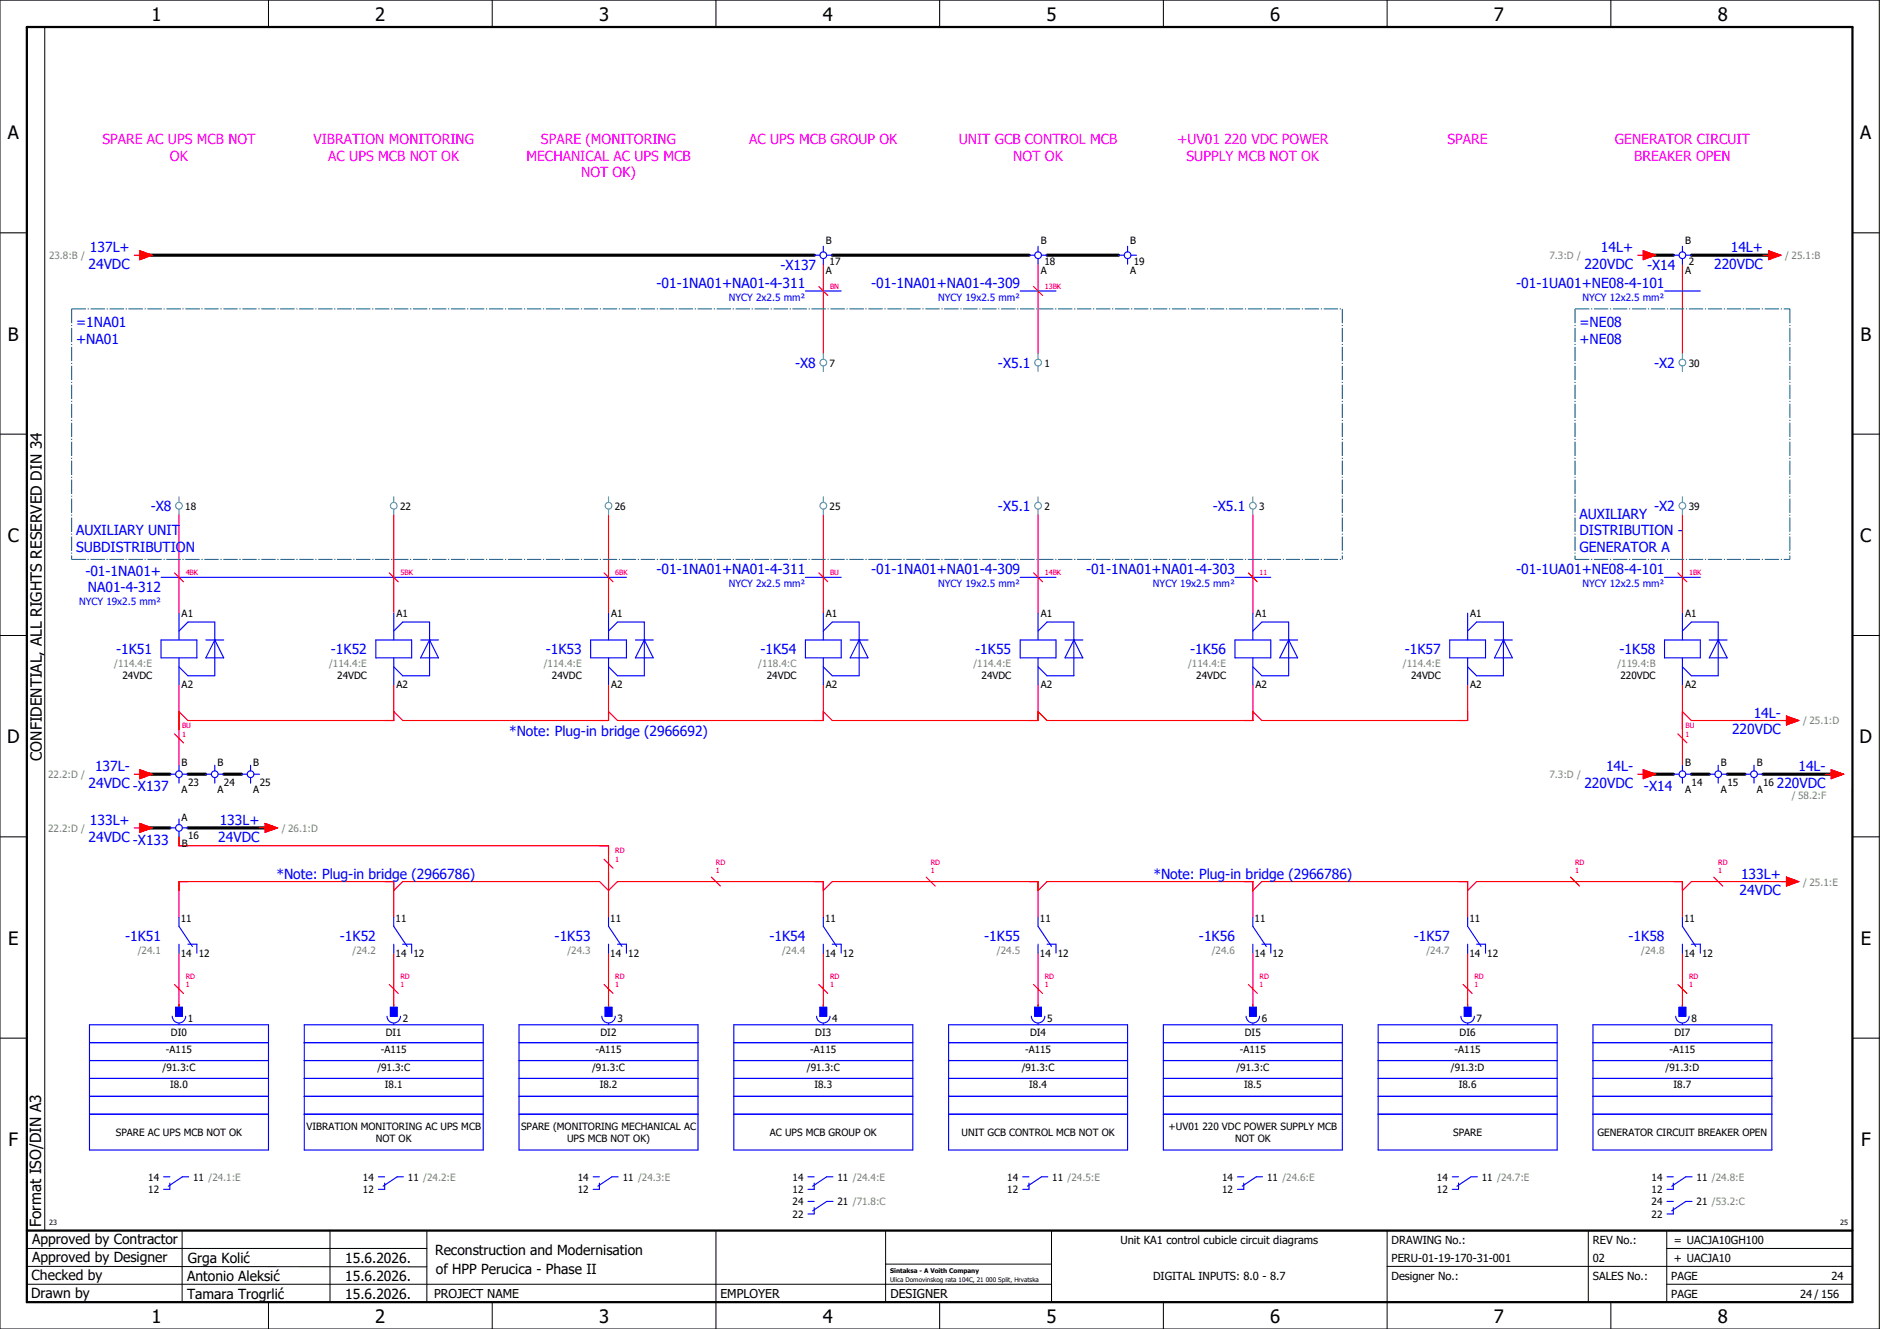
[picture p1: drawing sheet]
<svg xmlns="http://www.w3.org/2000/svg" width="420mm" height="297mm" viewBox="0 0 420 297" stroke-linecap="round" stroke-linejoin="round" font-family="sans-serif">
<g fill="none" stroke="#000" stroke-width=".22">
<path d="M0 0h420v297h-420zM10 6v269M60 0v6M110 0v6M160 0v6M210 0v6M260 0v6M310 0v6M360 0v6M0 52h6M414 52h6M0 97h6"/>
<path d="M414 97h6M0 142h6M414 142h6M414 176.3v87.4M0 187h6M414 187h6M0 232h6M414 232h6M6 279h89.4M40.7 275v16M73.7 274.9v16M95.4 275.1v16"/>
<path d="M160 275v22M197.9 275.1v16M310 275v22M355 275v16M372.5 279h41.5M372.5 275v16M414 275h-179v16M6 283l89.4 .1M6 287h229M60 291v6M110 291v6M197.9 282.5h37.1"/>
<path d="M210 291v6M260 291v6M310 283h104M360 291v6M372.5 287h41.5"/>
</g>
<path d="M6 6h408v285h-408zM6 275h408" fill="none" stroke="#000" stroke-width=".5"/>
<g fill="none" stroke="#f00" stroke-width=".25">
<path d="M30 57h1.3M31.3 56l2.7 1-2.7 1zM184 59v20M232 59v20M366 57h1.2M367.2 56l2.8 1-2.8 1zM376 59v20M394 57h1.2M395.2 56l2.8 1-2.8 1zM183 64l2 2M231 64l2 2M40 115v22"/>
<path d="M88 115v22M136 115v22M184 115v22M232 115v22M280 115v22M376 115v22M39 128l2 2M87 128l2 2M135 128l2 2M183 128l2 2M231 128l2 2M279 128l2 2"/>
<path d="M375 128l2 2M40 153v18M88 153v8h-46l-2-2M136 153v8h-46l-2-2M184 153v8h-46l-2-2M232 153v8h-46l-2-2M280 153v8h-46l-2-2M328 153v8h-46l-2-2M376 159l2 2h22M376 153v18M30 173h1.3M31.3 172l2.7 1-2.7 1z"/>
<path d="M39 164l2 2M366 173h1.2M367.2 172l2.8 1-2.8 1zM375 164l2 2M399.2 160l2.8 1-2.8 1zM408 173h1.3M409.3 172l2.7 1-2.7 1zM30 185h1.3M31.3 184l2.7 1-2.7 1zM40 187v2h96v16M58 185h1.3M59.3 184l2.7 1-2.7 1z"/>
<path d="M88 199l2-2h44l2 2 2-2h46v8M135 192l2 2M159 196l2 2M184 199l2-2h46v8M207 196l2 2M232 199l2-2h46v8M280 199l2-2h46v8M328 199l2-2h46v8M351 196l2 2M383 196l2 2M399.2 196l2.8 1-2.8 1zM400 197h-22l-2 2"/>
<path d="M40 205v-8h48v8M40 213v12M88 213v12M136 213v12M184 213v12M232 213v12M280 213v12M328 213v12M376 213v12M39 220l2 2M87 220l2 2M135 220l2 2"/>
<path d="M183 220l2 2M231 220l2 2M279 220l2 2M327 220l2 2M375 220l2 2"/>
</g>
<g fill="none" stroke="#000" stroke-width=".7">
<path d="M32 57h150M186 57h44M234 57h16M368 57h6M378 57h18M32 173h6M42 173h4M50 173h4M368 173h6M378 173h4M386 173h4M394 173h16"/>
<path d="M32 185h6M42 185h18"/>
</g>
<g fill="none" stroke="#00f" stroke-width=".25">
<path d="M182 57h1.3M184 55v1.3M184 57.8v1.2M184.8 57h1.2M230 57h1.3M232 55v1.3M232 57.8v1.2M232.8 57h1.2M250 57h1.3M252 55v1.3M252 57.8v1.2M252.8 57h1.2"/>
<path d="M374 57h1.2M376 55v1.3M376 57.8v1.2M376.7 57h1.3M180 65h8M228 65h8M372 65h8M36 129h104M40 137v6M88 137v6M136 137v6M180 129h8"/>
<path d="M184 137v6M228 129h8M232 137v6M276 129h8M280 137v6M328 137v6M372 129h8M376 137v6M36 143h8v4h-8zM40 147v6M40 141l2-2h6v12h-6l-2-2M46 143h4"/>
<path d="M48 143h.1M48 143l2 4h-4zM84 143h8v4h-8zM88 147v6M88 141l2-2h6v12h-6l-2-2M94 143h4M96 143h.1M96 143l2 4h-4zM132 143h8v4h-8zM136 147v6M136 141l2-2h6v12h-6l-2-2M142 143h4"/>
<path d="M144 143h.1M144 143l2 4h-4zM180 143h8v4h-8zM184 147v6M184 141l2-2h6v12h-6l-2-2M190 143h4M192 143h.1M192 143l2 4h-4zM228 143h8v4h-8zM232 147v6M232 141l2-2h6v12h-6l-2-2M238 143h4"/>
<path d="M240 143h.1M240 143l2 4h-4zM276 143h8v4h-8zM280 147v6M280 141l2-2h6v12h-6l-2-2M286 143h4M288 143h.1M288 143l2 4h-4zM324 143h8v4h-8zM328 147v6M328 141l2-2h6v12h-6l-2-2M334 143h4"/>
<path d="M336 143h.1M336 143l2 4h-4zM372 143h8v4h-8zM376 147v6M376 141l2-2h6v12h-6l-2-2M382 143h4M384 143h.1M384 143l2 4h-4zM38 173h1.3M40 171v1.3M40 173.8v1.2M40.8 173h1.2"/>
<path d="M46 173h1.2M48 171v1.3M48 173.8v1.2M48.8 173h1.2M54 173h1.2M56 171v1.3M56 173.8v1.2M56.7 173h1.3M374 173h1.2M376 171v1.3M376 173.8v1.2M376.7 173h1.3"/>
<path d="M382 173h1.3M384 171v1.3M384 173.8v1.2M384.8 173h1.2M390 173h1.3M392 171v1.3M392 173.8v1.2M392.8 173h1.2M38 185h1.3M40 183v1.3M40 185.8v1.2M40.8 185h1.2"/>
<path d="M40 205v2l3 4.5M40 211v2M42 211h2v2M88 205v2l3 4.5M88 211v2M90 211h2v2M136 205v2l3 4.5M136 211v2M138 211h2v2M184 205v2l3 4.5M184 211v2M186 211h2v2"/>
<path d="M232 205v2l3 4.5M232 211v2M234 211h2v2M280 205v2l3 4.5M280 211v2M282 211h2v2M328 205v2l3 4.5M328 211v2M330 211h2v2M376 205v2l3 4.5M376 211v2M378 211h2v2"/>
<path d="M20 237h40M20 229h40v28h-40zM20 233h40M38.5 227.1a1.5 1.5 0 0 0 1.5 1.5 1.5 1.5 0 0 0 1.5-1.5M39.3 225.1h1.5v2h-1.5zM40 228.7v.3M68 237h40M68 233h40M68 229h40v28h-40zM86.5 227.1a1.5 1.5 0 0 0 1.5 1.5 1.5 1.5 0 0 0 1.5-1.5M87.3 225.1h1.5v2h-1.5zM88 228.7v.3"/>
<path d="M116 237h40M116 233h40M116 229h40v28h-40zM134.5 227.1a1.5 1.5 0 0 0 1.5 1.5 1.5 1.5 0 0 0 1.5-1.5M135.3 225.1h1.5v2h-1.5zM136 228.7v.3M164 237h40M164 233h40M164 229h40v28h-40zM182.5 227.1a1.5 1.5 0 0 0 1.5 1.5 1.5 1.5 0 0 0 1.5-1.5M183.3 225.1h1.5v2h-1.5zM184 228.7v.3"/>
<path d="M212 237h40M212 233h40M212 229h40v28h-40zM230.5 227.1a1.5 1.5 0 0 0 1.5 1.5 1.5 1.5 0 0 0 1.5-1.5M231.3 225.1h1.5v2h-1.5zM232 228.7v.3M260 237h40M260 233h40M260 229h40v28h-40zM278.5 227.1a1.5 1.5 0 0 0 1.5 1.5 1.5 1.5 0 0 0 1.5-1.5M279.3 225.1h1.5v2h-1.5zM280 228.7v.3"/>
<path d="M308 237h40M308 233h40M308 229h40v28h-40zM326.5 227.1a1.5 1.5 0 0 0 1.5 1.5 1.5 1.5 0 0 0 1.5-1.5M327.3 225.1h1.5v2h-1.5zM328 228.7v.3M356 237h40M356 233h40M356 229h40v28h-40zM374.5 227.1a1.5 1.5 0 0 0 1.5 1.5 1.5 1.5 0 0 0 1.5-1.5M375.2 225.1h1.5v2h-1.5zM376 228.7v.3"/>
<path d="M20 249h40M20 245h40M20 241h40M68 249h40M68 245h40M68 241h40M116 249h40M116 245h40M116 241h40M164 249h40M164 245h40M164 241h40"/>
<path d="M212 249h40M212 245h40M212 241h40M260 249h40M260 245h40M260 241h40M308 249h40M308 245h40M308 241h40M356 249h40M356 245h40M356 241h40"/>
<path d="M36.6 263h1.4M38 264.4v1.4h-1.4M42.2 263h-1.4l-3.2 2.1M84.6 263h1.4M86 264.4v1.4h-1.4M90.2 263h-1.4l-3.2 2.1M132.6 263h1.4M134 264.4v1.4h-1.4M138.2 263h-1.4l-3.2 2.1M180.6 263h1.4M180.6 268.5h1.4M182 264.4v1.4h-1.4"/>
<path d="M182 269.9v1.4h-1.4M186.2 263h-1.4l-3.2 2.1M186.2 268.5h-1.4l-3.2 2.1M228.6 263h1.4M230 264.4v1.4h-1.4M234.2 263h-1.4l-3.2 2.1M276.6 263h1.4M278 264.4v1.4h-1.4M282.2 263h-1.4l-3.2 2.1M324.6 263h1.4M326 264.4v1.4h-1.4M330.2 263h-1.4l-3.2 2.1"/>
<path d="M372.6 263h1.4M372.6 268.5h1.4M374 264.4v1.4h-1.4M374 269.9v1.4h-1.4M378.2 263h-1.4l-3.2 2.1M378.2 268.5h-1.4l-3.2 2.1"/>
<circle cx="184" cy="57" r=".75"/>
<circle cx="232" cy="57" r=".75"/>
<circle cx="252" cy="57" r=".75"/>
<circle cx="376" cy="57" r=".75"/>
<circle cx="40" cy="173" r=".75"/>
<circle cx="48" cy="173" r=".75"/>
<circle cx="56" cy="173" r=".75"/>
<circle cx="376" cy="173" r=".75"/>
<circle cx="384" cy="173" r=".75"/>
<circle cx="392" cy="173" r=".75"/>
<circle cx="40" cy="185" r=".75"/>
</g>
<g fill="#00f" stroke="#00f" stroke-width=".22">
<path d="M39.3 225.1h1.5v2h-1.5z"/>
<path d="M87.3 225.1h1.5v2h-1.5z"/>
<path d="M135.3 225.1h1.5v2h-1.5z"/>
<path d="M183.3 225.1h1.5v2h-1.5z"/>
<path d="M231.3 225.1h1.5v2h-1.5z"/>
<path d="M279.3 225.1h1.5v2h-1.5z"/>
<path d="M327.3 225.1h1.5v2h-1.5z"/>
<path d="M375.2 225.1h1.5v2h-1.5z"/>
</g>
<path d="M16 69h284M16 69v56M300 69v56M352 69h48M352 69v56M400 69v56M16 125h284M352 125h48" fill="none" stroke="#007f7f" stroke-width=".25" stroke-dasharray="3.2 .4 .3 .4" stroke-linecap="butt"/>
<g fill="none" stroke="#52a5a5" stroke-width=".25">
<path d="M184 79v1.3M232 79v1.3M376 79v1.3M184 81.8v1.2M232 81.8v1.2M376 81.8v1.2M40 111v1.3M40 113.8v1.2M88 111v1.3M88 113.8v1.2M136 111v1.3M136 113.8v1.2"/>
<path d="M184 111v1.3M184 113.8v1.2M232 111v1.3M232 113.8v1.2M280 111v1.3M280 113.8v1.2M376 111v1.3M376 113.8v1.2"/>
<circle cx="184" cy="81" r=".75"/>
<circle cx="232" cy="81" r=".75"/>
<circle cx="376" cy="81" r=".75"/>
<circle cx="40" cy="113" r=".75"/>
<circle cx="88" cy="113" r=".75"/>
<circle cx="136" cy="113" r=".75"/>
<circle cx="184" cy="113" r=".75"/>
<circle cx="232" cy="113" r=".75"/>
<circle cx="280" cy="113" r=".75"/>
<circle cx="376" cy="113" r=".75"/>
</g>
<g fill="#f00" stroke="#f00" stroke-width=".22">
<path d="M399.2 160l2.8 1-2.8 1z"/>
<path d="M31.3 172l2.7 1-2.7 1z"/>
<path d="M31.3 56l2.7 1-2.7 1z"/>
<path d="M31.3 184l2.7 1-2.7 1z"/>
<path d="M59.3 184l2.7 1-2.7 1z"/>
<path d="M399.2 196l2.8 1-2.8 1z"/>
<path d="M367.2 172l2.8 1-2.8 1z"/>
<path d="M367.2 56l2.8 1-2.8 1z"/>
<path d="M395.2 56l2.8 1-2.8 1z"/>
<path d="M409.3 172l2.7 1-2.7 1z"/>
</g>
<g font-size="4.1">
<text x="33.9" y="4.7">1</text>
<text x="83.9" y="4.7">2</text>
<text x="133.9" y="4.7">3</text>
<text x="183.9" y="4.7">4</text>
<text x="233.9" y="4.7">5</text>
<text x="283.9" y="4.7">6</text>
<text x="333.9" y="4.7">7</text>
<text x="383.9" y="4.7">8</text>
<text x="1.8" y="31.2">A</text>
<text x="415.8" y="31.2">A</text>
<text x="1.8" y="76.2">B</text>
<text x="415.8" y="76.2">B</text>
<text x="1.8" y="121.2">C</text>
<text x="415.8" y="121.2">C</text>
<text x="1.6" y="166.2">D</text>
<text x="415.6" y="166.2">D</text>
<text x="1.8" y="211.2">E</text>
<text x="415.8" y="211.2">E</text>
<text x="1.9" y="256.2">F</text>
<text x="415.9" y="256.2">F</text>
<text x="33.9" y="295.7">1</text>
<text x="83.9" y="295.7">2</text>
<text x="133.9" y="295.7">3</text>
<text x="183.9" y="295.7">4</text>
<text x="233.9" y="295.7">5</text>
<text x="283.9" y="295.7">6</text>
<text x="333.9" y="295.7">7</text>
<text x="383.9" y="295.7">8</text>
</g>
<g font-size="3.4">
<text x="9.4" y="170" transform="rotate(-90 9.4 170)">CONFIDENTIAL, ALL RIGHTS RESERVED DIN 34</text>
<text x="9.2" y="274.3" transform="rotate(-90 9.2 274.3)">Format ISO/DIN A3</text>
</g>
<g font-size="3.1" fill="#f0f">
<text x="22.9" y="32.1">SPARE AC UPS MCB NOT</text>
<text x="38" y="35.9">OK</text>
<text x="70" y="32.1">VIBRATION MONITORING</text>
<text x="73.4" y="35.9">AC UPS MCB NOT OK</text>
<text x="117.7" y="35.9">MECHANICAL AC UPS MCB</text>
<text x="120.9" y="32.1">SPARE (MONITORING</text>
<text x="167.4" y="32.1">AC UPS MCB GROUP OK</text>
<text x="214.3" y="32.1">UNIT GCB CONTROL MCB</text>
<text x="226.5" y="35.9">NOT OK</text>
<text x="263.1" y="32.1">+UV01 220 VDC POWER</text>
<text x="265.2" y="35.9">SUPPLY MCB NOT OK</text>
<text x="323.5" y="32.1">SPARE</text>
<text x="360.9" y="32.1">GENERATOR CIRCUIT</text>
<text x="365.2" y="35.9">BREAKER OPEN</text>
<text x="129.9" y="39.6">NOT OK)</text>
</g>
<g font-size="3.1" fill="#00f">
<text x="20.1" y="56.4">137L+</text>
<text x="357.8" y="56.4">14L+</text>
<text x="386.8" y="56.4">14L+</text>
<text x="19.8" y="60.1">24VDC</text>
<text x="146.7" y="64.4">-01-1NA01+NA01-4-311</text>
<text x="174.4" y="60.3">-X137</text>
<text x="194.7" y="64.4">-01-1NA01+NA01-4-309</text>
<text x="338.9" y="64.4">-01-1UA01+NE08-4-101</text>
<text x="354.1" y="60.1">220VDC</text>
<text x="368.1" y="60.3">-X14</text>
<text x="383.1" y="60.1">220VDC</text>
<text x="17" y="73.1">=1NA01</text>
<text x="17" y="76.9">+NA01</text>
<text x="353" y="73.1">=NE08</text>
<text x="353" y="76.9">+NE08</text>
<text x="177.7" y="82.3">-X8</text>
<text x="223" y="82.3">-X5.1</text>
<text x="369.7" y="82.3">-X2</text>
<text x="17" y="119.6">AUXILIARY UNIT</text>
<text x="33.7" y="114.3">-X8</text>
<text x="223" y="114.3">-X5.1</text>
<text x="271" y="114.3">-X5.1</text>
<text x="353" y="115.9">AUXILIARY</text>
<text x="353" y="119.6">DISTRIBUTION -</text>
<text x="369.7" y="114.3">-X2</text>
<text x="17" y="123.4">SUBDISTRIBUTION</text>
<text x="353" y="123.4">GENERATOR A</text>
<text x="19.1" y="128.6">-01-1NA01+</text>
<text x="146.7" y="128.4">-01-1NA01+NA01-4-311</text>
<text x="194.7" y="128.4">-01-1NA01+NA01-4-309</text>
<text x="242.7" y="128.4">-01-1NA01+NA01-4-303</text>
<text x="338.9" y="128.4">-01-1UA01+NE08-4-101</text>
<text x="19.6" y="132.4">NA01-4-312</text>
<text x="26" y="146.3">-1K51</text>
<text x="74" y="146.3">-1K52</text>
<text x="122" y="146.3">-1K53</text>
<text x="170" y="146.3">-1K54</text>
<text x="218" y="146.3">-1K55</text>
<text x="266" y="146.3">-1K56</text>
<text x="314" y="146.3">-1K57</text>
<text x="362" y="146.3">-1K58</text>
<text x="391.9" y="160.4">14L-</text>
<text x="113.8" y="164.4">*Note: Plug-in bridge (2966692)</text>
<text x="387.1" y="164.1">220VDC</text>
<text x="21.2" y="172.4">137L-</text>
<text x="358.9" y="172.4">14L-</text>
<text x="401.9" y="172.4">14L-</text>
<text x="19.8" y="176.1">24VDC -X137</text>
<text x="354.1" y="176.1">220VDC</text>
<text x="367.4" y="176.8">-X14</text>
<text x="397.1" y="176.1">220VDC</text>
<text x="20.1" y="184.4">133L+</text>
<text x="49.1" y="184.4">133L+</text>
<text x="19.8" y="188.1">24VDC -X133</text>
<text x="48.8" y="188.1">24VDC</text>
<text x="61.8" y="196.4">*Note: Plug-in bridge (2966786)</text>
<text x="257.8" y="196.4">*Note: Plug-in bridge (2966786)</text>
<text x="389.1" y="196.4">133L+</text>
<text x="388.8" y="200.1">24VDC</text>
<text x="28" y="210.3">-1K51</text>
<text x="76" y="210.3">-1K52</text>
<text x="124" y="210.3">-1K53</text>
<text x="172" y="210.3">-1K54</text>
<text x="220" y="210.3">-1K55</text>
<text x="268" y="210.3">-1K56</text>
<text x="316" y="210.3">-1K57</text>
<text x="364" y="210.3">-1K58</text>
</g>
<g font-size="3.1">
<text x="7.2" y="278.1">Approved by Contractor</text>
<text x="97.2" y="280.5">Reconstruction and Modernisation</text>
<text x="7.1" y="286.1">Checked by</text>
<text x="7.2" y="282.1">Approved by Designer</text>
<text x="41.8" y="286.2">Antonio Aleksić</text>
<text x="42" y="282.3">Grga Kolić</text>
<text x="77.2" y="282.3">15.6.2026.</text>
<text x="77.2" y="286.3">15.6.2026.</text>
<text x="97.4" y="284.8">of HPP Perucica - Phase II</text>
<text x="6.9" y="290">Drawn by</text>
<text x="41.8" y="290.3">Tamara Trogrlić</text>
<text x="77.2" y="290.3">15.6.2026.</text>
</g>
<g font-size="2.7">
<text x="97" y="290.1">PROJECT NAME</text>
<text x="161" y="290.1">EMPLOYER</text>
<text x="199" y="290.1">DESIGNER</text>
</g>
<g font-size="2.5">
<text x="250.4" y="278">Unit KA1 control cubicle circuit diagrams</text>
<text x="311" y="278">DRAWING No.:</text>
<text x="356" y="278">REV No.:</text>
<text x="374.1" y="278">= UACJA10GH100</text>
<text x="257.7" y="286">DIGITAL INPUTS: 8.0 - 8.7</text>
<text x="311" y="286">Designer No.:</text>
<text x="311" y="282">PERU-01-19-170-31-001</text>
<text x="356" y="286">SALES No.:</text>
<text x="356" y="282">02</text>
<text x="373.5" y="286">PAGE</text>
<text x="374.1" y="282.1">+ UACJA10</text>
<text x="409.3" y="286">24</text>
<text x="373.5" y="290">PAGE</text>
<text x="402.3" y="290">24 / 156</text>
</g>
<g font-size="2.2" fill="#7ca552">
<text x="11" y="57.9">23.8:B /</text>
<text x="346.3" y="57.9">7.3:D /</text>
<text x="399" y="57.9">/ 25.1:B</text>
<text x="25.5" y="149.2">/114.4:E</text>
<text x="73.5" y="149.2">/114.4:E</text>
<text x="121.5" y="149.2">/114.4:E</text>
<text x="169.5" y="149.2">/118.4:C</text>
<text x="217.5" y="149.2">/114.4:E</text>
<text x="265.5" y="149.2">/114.4:E</text>
<text x="313.5" y="149.2">/114.4:E</text>
<text x="361.5" y="149.2">/119.4:B</text>
<text x="403" y="161.9">/ 25.1:D</text>
<text x="10.8" y="173.9">22.2:D /</text>
<text x="346.3" y="173.9">7.3:D /</text>
<text x="400.5" y="178.7">/ 58.2:F</text>
<text x="10.8" y="185.9">22.2:D /</text>
<text x="63" y="185.9">/ 26.1:D</text>
<text x="403" y="197.9">/ 25.1:E</text>
<text x="30.8" y="213.2">/24.1</text>
<text x="78.8" y="213.2">/24.2</text>
<text x="126.8" y="213.2">/24.3</text>
<text x="174.8" y="213.2">/24.4</text>
<text x="222.8" y="213.2">/24.5</text>
<text x="270.8" y="213.2">/24.6</text>
<text x="318.8" y="213.2">/24.7</text>
<text x="366.8" y="213.2">/24.8</text>
</g>
<g font-size="2.2">
<text x="184.6" y="54.6">B</text>
<text x="185.4" y="59.3">17</text>
<text x="232.6" y="54.6">B</text>
<text x="233.4" y="59.3">18</text>
<text x="252.6" y="54.6">B</text>
<text x="253.4" y="59.3">19</text>
<text x="376.6" y="54.6">B</text>
<text x="377.4" y="59.3">2</text>
<text x="184.6" y="61.3">A</text>
<text x="232.6" y="61.3">A</text>
<text x="252.6" y="61.3">A</text>
<text x="376.6" y="61.3">A</text>
<text x="185.4" y="81.9">7</text>
<text x="233.4" y="81.9">1</text>
<text x="377.4" y="81.9">30</text>
<text x="41.4" y="113.9">18</text>
<text x="89.4" y="113.9">22</text>
<text x="137.4" y="113.9">26</text>
<text x="185.4" y="113.9">25</text>
<text x="233.4" y="113.9">2</text>
<text x="281.4" y="113.9">3</text>
<text x="377.4" y="113.9">39</text>
<text x="40.6" y="138">A1</text>
<text x="88.6" y="138">A1</text>
<text x="136.6" y="138">A1</text>
<text x="184.6" y="138">A1</text>
<text x="232.6" y="138">A1</text>
<text x="280.6" y="138">A1</text>
<text x="328.6" y="138">A1</text>
<text x="376.6" y="138">A1</text>
<text x="27.4" y="151.9">24VDC</text>
<text x="40.6" y="153.9">A2</text>
<text x="75.4" y="151.9">24VDC</text>
<text x="88.6" y="153.9">A2</text>
<text x="123.4" y="151.9">24VDC</text>
<text x="136.6" y="153.9">A2</text>
<text x="171.4" y="151.9">24VDC</text>
<text x="184.6" y="153.9">A2</text>
<text x="219.4" y="151.9">24VDC</text>
<text x="232.6" y="153.9">A2</text>
<text x="267.4" y="151.9">24VDC</text>
<text x="280.6" y="153.9">A2</text>
<text x="315.4" y="151.9">24VDC</text>
<text x="328.6" y="153.9">A2</text>
<text x="362.1" y="151.9">220VDC</text>
<text x="376.6" y="153.9">A2</text>
<text x="40.6" y="171.2">B</text>
<text x="48.6" y="171.2">B</text>
<text x="56.6" y="171.2">B</text>
<text x="376.6" y="171.2">B</text>
<text x="384.6" y="171.2">B</text>
<text x="392.6" y="171.2">B</text>
<text x="40.6" y="177.2">A</text>
<text x="42.1" y="175.6">23</text>
<text x="48.6" y="177.2">A</text>
<text x="50.1" y="175.6">24</text>
<text x="56.6" y="177.2">A</text>
<text x="58.1" y="175.6">25</text>
<text x="376.6" y="177.2">A</text>
<text x="378.1" y="175.6">14</text>
<text x="384.6" y="177.2">A</text>
<text x="386.1" y="175.6">15</text>
<text x="392.6" y="177.2">A</text>
<text x="394" y="175.6">16</text>
<text x="40.6" y="183.4">A</text>
<text x="40.6" y="189.3">B</text>
<text x="42.1" y="187.6">16</text>
<text x="40.4" y="206">11</text>
<text x="88.4" y="206">11</text>
<text x="136.4" y="206">11</text>
<text x="184.4" y="206">11</text>
<text x="232.4" y="206">11</text>
<text x="280.4" y="206">11</text>
<text x="328.4" y="206">11</text>
<text x="376.4" y="206">11</text>
<text x="40.4" y="213.9">14</text>
<text x="44.4" y="213.9">12</text>
<text x="88.4" y="213.9">14</text>
<text x="92.4" y="213.9">12</text>
<text x="136.4" y="213.9">14</text>
<text x="140.4" y="213.9">12</text>
<text x="184.4" y="213.9">14</text>
<text x="188.4" y="213.9">12</text>
<text x="232.4" y="213.9">14</text>
<text x="236.4" y="213.9">12</text>
<text x="280.4" y="213.9">14</text>
<text x="284.4" y="213.9">12</text>
<text x="328.4" y="213.9">14</text>
<text x="332.4" y="213.9">12</text>
<text x="376.4" y="213.9">14</text>
<text x="380.4" y="213.9">12</text>
<text x="38.2" y="231.5">DI0</text>
<text x="42" y="228.4">1</text>
<text x="86.2" y="231.5">DI1</text>
<text x="90" y="228.4">2</text>
<text x="134.2" y="231.5">DI2</text>
<text x="138" y="228.4">3</text>
<text x="182.2" y="231.5">DI3</text>
<text x="186" y="228.4">4</text>
<text x="230.2" y="231.5">DI4</text>
<text x="234" y="228.4">5</text>
<text x="278.2" y="231.5">DI5</text>
<text x="282" y="228.4">6</text>
<text x="326.2" y="231.5">DI6</text>
<text x="330" y="228.4">7</text>
<text x="374.2" y="231.5">DI7</text>
<text x="378" y="228.4">8</text>
<text x="36.3" y="239.3">/91.3:C</text>
<text x="37.1" y="235.3">-A115</text>
<text x="84.3" y="239.3">/91.3:C</text>
<text x="85.1" y="235.3">-A115</text>
<text x="132.3" y="239.3">/91.3:C</text>
<text x="133.1" y="235.3">-A115</text>
<text x="180.3" y="239.3">/91.3:C</text>
<text x="181.1" y="235.3">-A115</text>
<text x="228.3" y="239.3">/91.3:C</text>
<text x="229.1" y="235.3">-A115</text>
<text x="276.3" y="239.3">/91.3:C</text>
<text x="277.1" y="235.3">-A115</text>
<text x="324.2" y="239.3">/91.3:D</text>
<text x="325.1" y="235.3">-A115</text>
<text x="372.3" y="239.3">/91.3:D</text>
<text x="373.1" y="235.3">-A115</text>
<text x="38" y="243.3">I8.0</text>
<text x="86" y="243.3">I8.1</text>
<text x="134" y="243.3">I8.2</text>
<text x="182" y="243.3">I8.3</text>
<text x="230" y="243.3">I8.4</text>
<text x="278" y="243.3">I8.5</text>
<text x="326" y="243.3">I8.6</text>
<text x="374" y="243.3">I8.7</text>
<text x="25.9" y="253.9">SPARE AC UPS MCB NOT OK</text>
<text x="68.5" y="252.6">VIBRATION MONITORING AC UPS MCB</text>
<text x="84" y="255.3">NOT OK</text>
<text x="116.4" y="252.6">SPARE (MONITORING MECHANICAL AC</text>
<text x="126.7" y="255.3">UPS MCB NOT OK)</text>
<text x="172.1" y="253.9">AC UPS MCB GROUP OK</text>
<text x="214.9" y="253.9">UNIT GCB CONTROL MCB NOT OK</text>
<text x="261.2" y="252.6">+UV01 220 VDC POWER SUPPLY MCB</text>
<text x="276" y="255.3">NOT OK</text>
<text x="324.8" y="253.9">SPARE</text>
<text x="357" y="253.9">GENERATOR CIRCUIT BREAKER OPEN</text>
<text x="33.1" y="263.9">14</text>
<text x="43.2" y="263.9">11 /24.1:E</text>
<text x="81.1" y="263.9">14</text>
<text x="91.2" y="263.9">11 /24.2:E</text>
<text x="129.1" y="263.9">14</text>
<text x="139.2" y="263.9">11 /24.3:E</text>
<text x="177.1" y="263.9">14</text>
<text x="187.2" y="263.9">11 /24.4:E</text>
<text x="225.1" y="263.9">14</text>
<text x="235.2" y="263.9">11 /24.5:E</text>
<text x="273.1" y="263.9">14</text>
<text x="283.2" y="263.9">11 /24.6:E</text>
<text x="321.1" y="263.9">14</text>
<text x="331.2" y="263.9">11 /24.7:E</text>
<text x="369.1" y="263.9">14</text>
<text x="379.2" y="263.9">11 /24.8:E</text>
<text x="33.1" y="266.7">12</text>
<text x="81.1" y="266.7">12</text>
<text x="129.1" y="266.7">12</text>
<text x="177.1" y="266.7">12</text>
<text x="177.1" y="269.4">24</text>
<text x="187.2" y="269.4">21 /71.8:C</text>
<text x="225.1" y="266.7">12</text>
<text x="273.1" y="266.7">12</text>
<text x="321.1" y="266.7">12</text>
<text x="369.1" y="266.7">12</text>
<text x="369.1" y="269.4">24</text>
<text x="379.2" y="269.4">21 /53.2:C</text>
<text x="177.1" y="272.2">22</text>
<text x="369.1" y="272.2">22</text>
</g>
<g font-size="2.2" fill="#00f">
<text x="162.9" y="67.3">NYCY 2x2.5 mm²</text>
<text x="209.7" y="67.3">NYCY 19x2.5 mm²</text>
<text x="353.7" y="67.3">NYCY 12x2.5 mm²</text>
<text x="162.9" y="131.3">NYCY 2x2.5 mm²</text>
<text x="209.7" y="131.3">NYCY 19x2.5 mm²</text>
<text x="257.7" y="131.3">NYCY 19x2.5 mm²</text>
<text x="353.7" y="131.3">NYCY 12x2.5 mm²</text>
<text x="17.7" y="135.3">NYCY 19x2.5 mm²</text>
</g>
<g font-size="1.6" fill="#f00">
<text x="185.5" y="64.5">BN</text>
<text x="233.5" y="64.5">13BK</text>
<text x="41.5" y="128.5">4BK</text>
<text x="89.5" y="128.5">5BK</text>
<text x="137.5" y="128.5">6BK</text>
<text x="185.5" y="128.5">BU</text>
<text x="233.5" y="128.5">14BK</text>
<text x="281.5" y="128.5">11</text>
<text x="377.5" y="128.5">1BK</text>
<text x="40.7" y="164.7">1</text>
<text x="40.7" y="162.7">BU</text>
<text x="376.7" y="164.7">1</text>
<text x="376.7" y="162.7">BU</text>
<text x="137.5" y="190.8">RD</text>
<text x="137.5" y="192.7">1</text>
<text x="160" y="195.2">1</text>
<text x="160" y="193.3">RD</text>
<text x="208" y="195.2">1</text>
<text x="208" y="193.3">RD</text>
<text x="352" y="195.2">1</text>
<text x="352" y="193.3">RD</text>
<text x="384" y="195.2">1</text>
<text x="384" y="193.3">RD</text>
<text x="41.5" y="220.7">1</text>
<text x="41.5" y="218.8">RD</text>
<text x="89.5" y="220.7">1</text>
<text x="89.5" y="218.8">RD</text>
<text x="137.5" y="220.7">1</text>
<text x="137.5" y="218.8">RD</text>
<text x="185.5" y="220.7">1</text>
<text x="185.5" y="218.8">RD</text>
<text x="233.5" y="220.7">1</text>
<text x="233.5" y="218.8">RD</text>
<text x="281.5" y="220.7">1</text>
<text x="281.5" y="218.8">RD</text>
<text x="329.5" y="220.7">1</text>
<text x="329.5" y="218.8">RD</text>
<text x="377.5" y="220.7">1</text>
<text x="377.5" y="218.8">RD</text>
</g>
<g font-size="1.6">
<text x="11" y="273.7">23</text>
<text x="411.2" y="273.7">25</text>
</g>
<g font-size="1.4">
<text x="198.9" y="284.4">Sintaksa - A Voith Company</text>
<text x="198.9" y="286.4">Ulica Domovinskog rata 104C, 21 000 Split, Hrvatska</text>
</g>
</svg>
